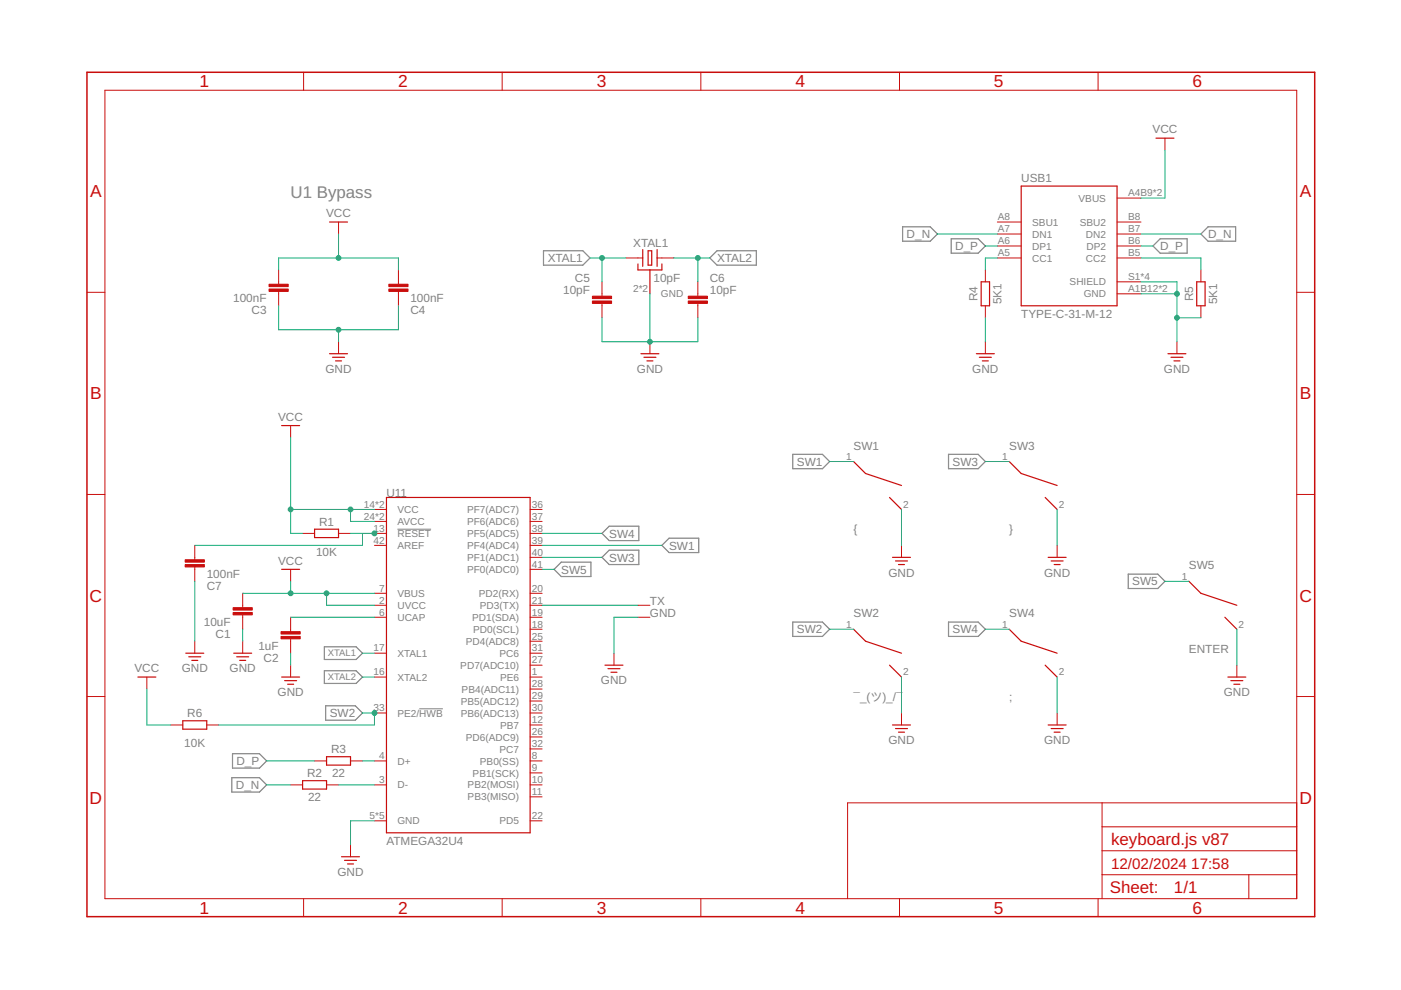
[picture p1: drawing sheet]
<svg xmlns="http://www.w3.org/2000/svg" width="297mm" height="210mm" viewBox="0 0 297 210" stroke-linecap="round" stroke-linejoin="round" font-family="sans-serif">
<path d="M84.3 112.2h7.1M88.9 150.3h5" fill="none" stroke="#808080" stroke-width=".21"/>
<g fill="none" stroke="#808080" stroke-width=".25">
<path d="M115.2 53.2h8.4l1.5 1.5-1.5 1.5h-8.4zM150.5 54.7l1.5-1.5h8.4v3h-8.4zM191.4 48.1h5.8l1.6 1.5-1.6 1.5h-5.8zM201.7 50.6h5.7l1.5 1.6-1.5 1.5h-5.7zM244.5 52.2l1.5-1.6h5.7v3.1h-5.7zM254.6 49.6l1.5-1.5h5.9v3h-5.9zM168.1 96.3h6.3l1.5 1.6-1.5 1.5h-6.3zM201.1 96.3h6.3l1.5 1.6-1.5 1.5h-6.3zM127.6 113.1l1.6-1.5h6.2v3h-6.2zM127.6 118.2l1.6-1.6h6.2v3.1h-6.2zM140.3 115.6l1.6-1.5h6.2v3.1h-6.2zM68.8 137.1h6.7l1.4 1.4-1.4 1.3h-6.7z"/>
<path d="M117.5 120.7l1.5-1.5h6.3v3h-6.3zM168.1 131.9h6.3l1.5 1.5-1.5 1.5h-6.3zM201.1 131.9h6.3l1.5 1.5-1.5 1.5h-6.3zM239.2 121.7h6.3l1.5 1.6-1.5 1.5h-6.3zM49.3 159.8h5.7l1.5 1.5-1.5 1.6h-5.7zM68.8 142.2h6.7l1.4 1.4-1.4 1.3h-6.7zM69 149.6h6.3l1.6 1.6-1.6 1.5h-6.3zM49.1 164.9h5.9l1.5 1.5-1.5 1.5h-5.9z"/>
</g>
<g fill="none" stroke="#c90d0c" stroke-width=".25">
<path d="M216.5 39.5h20.3v25.3h-20.3zM245.1 29.3h3.8M69.9 47.1h3.8M135.3 56v1.2h5v-1.2M136.3 52.9v3.6M137.4 53.2h.8v3h-.8zM137.8 57.2v5.1M139.3 52.9v3.6M208 59.8h1.8v5h-1.8zM253.7 59.8h1.8v5h-1.8zM69.9 75h3.8M70.5 75.8h2.5"/>
<path d="M71.1 76.5h1.3M135.9 75h3.8M136.5 75.8h2.6M137.2 76.5h1.2M207 75h3.8M207.6 75.8h2.6M208.3 76.5h1.2M247.6 75h3.8M248.3 75.8h2.5M248.9 76.5h1.3M59.7 90.2h3.8M181 97.9l2.5 2.5 7.6 2.5"/>
<path d="M214 97.9l2.5 2.5 7.6 2.5M66.7 112.2h5.1v1.8h-5.1zM81.9 105.5h30.5v71.1h-30.5zM188.6 105.5l2.5 2.5M189.2 118.2h3.8M189.9 118.9h2.5M190.5 119.7h1.3M221.6 105.5l2.5 2.5M222.2 118.2h3.8M222.9 118.9h2.5M223.5 119.7h1.3M39.4 138.5h3.8"/>
<path d="M40 139.3h2.6M49.6 138.5h3.8M50.2 139.3h2.5M59.7 120.7h3.8M181 133.4l2.5 2.6 7.6 2.5M214 133.4l2.5 2.6 7.6 2.5M252.1 123.3l2.5 2.5 7.6 2.5M259.7 130.9l2.5 2.5M29.2 143.6h3.8M38.8 152.8h5v1.8h-5zM40.7 140h1.2M50.8 140h1.3"/>
<path d="M59.7 143.6h3.8M60.3 144.3h2.6M61 145.1h1.3M128.3 141h3.8M128.9 141.8h2.5M129.5 142.5h1.3M188.6 141l2.5 2.6M189.2 153.7h3.8M189.9 154.5h2.5M190.5 155.2h1.3M221.6 141l2.5 2.6M222.2 153.7h3.8"/>
<path d="M222.9 154.5h2.5M223.5 155.2h1.3M260.3 143.6h3.8M261 144.3h2.5M261.6 145.1h1.3M64.2 165.5h5v1.8h-5zM69.2 160.4h5.1v1.8h-5.1zM72.4 181.7h3.8M73 182.4h2.6M73.7 183.2h1.3"/>
</g>
<g fill="none" stroke="#c90d0c" stroke-width=".21">
<path d="M22.2 19.1h252.7v171.4h-252.7zM64.4 15.3v3.8M106.5 15.3v3.8M148.6 15.3v3.8M190.7 15.3v3.8M232.8 15.3v3.8M247 29.3v2.5M59.1 57.2v3.1M71.8 47.1v2.5M84.5 57.2v3.1M127.6 59.8v3M132.7 54.7h3.6"/>
<path d="M139.3 54.7h3.6M148 59.8v3M208.9 57.2v2.6M211.5 52.2h5M211.5 54.7h5M211.5 47.1h5M211.5 49.6h5M236.8 52.2h5.1M236.8 54.7h5.1M236.8 47.1h5.1M236.8 49.6h5.1M236.8 59.8h5.1"/>
<path d="M236.8 42h5.1M254.6 57.2v2.6M18.4 62h3.8M59.1 61.8v3M71.8 72.5v2.5M84.5 61.8v3M127.6 64.3v3.1M137.8 72.5v2.5M148 64.3v3.1M208.9 64.8v2.6M208.9 72.5v2.5M236.8 62.3h5.1"/>
<path d="M249.5 72.5v2.5M254.6 64.8v2.6M274.9 62h3.8M61.6 90.2v2.6M18.4 104.8h3.8M41.3 115.6v3.1M64.2 113.1h2.5M71.8 113.1h2.5M79.4 113.1h2.5M79.4 115.6h2.5M79.4 110.6h2.5M79.4 108h2.5"/>
<path d="M112.4 113.1h2.5M112.4 115.6h2.5M112.4 110.6h2.5M112.4 118.2h2.5M112.4 108h2.5M191.1 115.6v2.6M224.1 115.6v2.6M274.9 104.8h3.8M41.3 120.2v3.1M41.3 136v2.5M51.5 125.8v3M51.5 130.4v3"/>
<path d="M51.5 136v2.5M61.6 120.7v2.6M61.6 130.9v3M61.6 135.4v3.1M79.4 138.5h2.5M79.4 130.9h2.5M79.4 125.8h2.5M79.4 128.3h2.5M112.4 138.5h2.5M112.4 133.4h2.5M112.4 130.9h2.5M112.4 125.8h2.5"/>
<path d="M112.4 128.3h2.5M112.4 136h2.5M112.4 120.7h2.5M130.2 138.5v2.5M135.3 130.9h2.5M135.3 128.3h2.5M18.4 147.7h3.8M31.1 143.6v2.5M36.2 153.7h2.6M43.8 153.7h2.6M61.6 141v2.6M79.4 151.2h2.5"/>
<path d="M79.4 143.6h2.5M112.4 146.1h2.5M112.4 148.6h2.5M112.4 151.2h2.5M112.4 153.7h2.5M112.4 158.8h2.5M112.4 156.3h2.5M112.4 141h2.5M112.4 143.6h2.5M191.1 151.2v2.5M224.1 151.2v2.5M262.2 141v2.6"/>
<path d="M274.9 147.7h3.8M61.6 166.4h2.6M66.7 161.3h2.5M69.2 166.4h2.6M74.3 161.3h2.6M74.3 179.1v2.6M79.4 161.3h2.5M79.4 166.4h2.5M79.4 174h2.5M112.4 161.3h2.5M112.4 166.4h2.5M112.4 174h2.5"/>
<path d="M112.4 163.9h2.5M112.4 169h2.5M233.7 170.2v20.3M233.7 175.3h41.2M274.9 170.2h-95.2v20.3M64.4 190.5v3.9M106.5 190.5v3.9M148.6 190.5v3.9M190.7 190.5v3.9M232.8 190.5v3.9M233.7 185.5h41.2M233.7 180.4h41.2"/>
<path d="M264.8 185.5v5"/>
</g>
<g fill="#c90d0c" stroke="#c90d0c" stroke-width=".21">
<path d="M59.6 133.9h4v.5h-4z"/>
<path d="M59.6 134.9h4v.5h-4z"/>
<path d="M49.4 128.8h4.1v.5h-4.1z"/>
<path d="M49.4 129.9h4.1v.5h-4.1z"/>
<path d="M57 60.3h4.1v.5h-4.1z"/>
<path d="M57 61.3h4.1v.5h-4.1z"/>
<path d="M82.4 60.3h4.1v.5h-4.1z"/>
<path d="M82.4 61.3h4.1v.5h-4.1z"/>
<path d="M125.6 63.8h4.1v.5h-4.1z"/>
<path d="M125.6 62.8h4.1v.5h-4.1z"/>
<path d="M145.9 63.8h4.1v.5h-4.1z"/>
<path d="M145.9 62.8h4.1v.5h-4.1z"/>
<path d="M39.3 118.7h4v.5h-4z"/>
<path d="M39.3 119.7h4v.5h-4z"/>
</g>
<path d="M18.4 15.3h260.3v179.1h-260.3z" fill="none" stroke="#c90d0c" stroke-width=".32"/>
<g fill="none" stroke="#0dab76" stroke-width=".21">
<path d="M247 31.8v10.2h-5.1M59.1 57.2v-2.5h25.4v2.5M71.8 49.6v5.1M125.1 54.7h7.6M127.6 54.7v5.1M142.9 54.7h7.6M148 54.7v5.1M198.8 49.6h12.7M208.9 52.2h2.6M211.5 54.7h-2.6v2.5M241.9 59.8h7.6v12.7M241.9 54.7h12.7v2.5"/>
<path d="M241.9 52.2h2.6M241.9 49.6h12.7M59.1 64.8v5.1h25.4v-5.1M71.8 69.9v2.6M127.6 67.4v5.1h20.4v-5.1M137.8 62.3v10.2M208.9 67.4v5.1M241.9 62.3h7.6M249.5 67.4h5.1M61.6 92.8v20.3h2.6M175.9 97.9h5.1M208.9 97.9h5.1"/>
<path d="M61.6 108h17.8M74.3 108v2.6h5.1M74.3 113.1h5.1M76.9 113.1v2.5h-35.6M114.9 113.1h12.7M114.9 115.6h25.4M114.9 118.2h12.7M191.1 108v7.6M224.1 108v7.6M41.3 123.3v12.7M51.5 133.4v2.6M51.5 125.8h27.9"/>
<path d="M61.6 123.3v2.5M61.6 138.5v2.5M61.6 130.9h17.8M69.2 125.8v2.5h10.2M76.9 138.5h2.5M114.9 128.3h20.4M114.9 120.7h2.6M135.3 130.9h-5.1v7.6M175.9 133.4h5.1M208.9 133.4h5.1M247 123.3h5.1M262.2 133.4v7.6"/>
<path d="M31.1 146.1v7.6h5.1M76.9 151.2h2.5v2.5h-33M76.9 143.6h2.5M191.1 143.6v7.6M224.1 143.6v7.6M56.5 161.3h10.2M56.5 166.4h5.1M71.8 166.4h7.6M76.9 161.3h2.5M79.4 174h-5.1v5.1"/>
</g>
<g fill="#0dab76" stroke="#0dab76" stroke-width=".21">
<circle cx="71.8" cy="69.9" r=".51"/>
<circle cx="249.5" cy="62.3" r=".51"/>
<circle cx="249.5" cy="67.4" r=".51"/>
<circle cx="137.8" cy="72.5" r=".51"/>
<circle cx="61.6" cy="108" r=".51"/>
<circle cx="74.3" cy="108" r=".51"/>
<circle cx="71.8" cy="54.7" r=".51"/>
<circle cx="69.2" cy="125.8" r=".51"/>
<circle cx="61.6" cy="125.8" r=".51"/>
<circle cx="79.4" cy="113.1" r=".51"/>
<circle cx="127.6" cy="54.7" r=".51"/>
<circle cx="148" cy="54.7" r=".51"/>
<circle cx="79.4" cy="151.2" r=".51"/>
</g>
<g font-size="3.7" fill="#c90d0c">
<text x="42.3" y="18.5">1</text>
<text x="84.4" y="18.5">2</text>
<text x="126.5" y="18.5">3</text>
<text x="168.6" y="18.5">4</text>
<text x="210.7" y="18.5">5</text>
<text x="252.9" y="18.5">6</text>
<text x="19.1" y="41.9">A</text>
<text x="275.6" y="41.9">A</text>
<text x="19.1" y="84.7">B</text>
<text x="275.6" y="84.7">B</text>
<text x="19" y="127.6">C</text>
<text x="275.5" y="127.6">C</text>
<text x="19" y="170.4">D</text>
<text x="275.5" y="170.4">D</text>
<text x="42.3" y="193.7">1</text>
<text x="84.4" y="193.7">2</text>
<text x="126.5" y="193.7">3</text>
<text x="168.6" y="193.7">4</text>
<text x="210.7" y="193.7">5</text>
<text x="252.9" y="193.7">6</text>
</g>
<text font-size="3.6" fill="#808080" x="61.6" y="42">U1 Bypass</text>
<g font-size="3.6" fill="#c90d0c">
<text x="235.6" y="179.1">keyboard.js v87</text>
<text x="235.3" y="189.4">Sheet:</text>
<text x="248.9" y="189.3">1/1</text>
</g>
<g font-size="3.2" fill="#c90d0c">
<text x="235.6" y="184.2">12/02/2024</text>
<text x="252.6" y="184.2">17:58</text>
</g>
<g font-size="2.5" fill="#808080">
<text x="244.4" y="28.3">VCC</text>
<text x="216.5" y="38.7">USB1</text>
<text x="69.1" y="46.1">VCC</text>
<text x="134.2" y="52.4">XTAL1</text>
<text x="192.2" y="50.5">D_N</text>
<text x="202.5" y="53">D_P</text>
<text x="246" y="53">D_P</text>
<text x="256.1" y="50.5">D_N</text>
<text x="116.1" y="55.6">XTAL1</text>
<text x="121.9" y="59.8">C5</text>
<text x="138.6" y="59.8">10pF</text>
<text x="150.5" y="59.8">C6</text>
<text x="152" y="55.6">XTAL2</text>
<text x="49.4" y="64.1">100nF</text>
<text x="87" y="64.1">100nF</text>
<text x="119.4" y="62.3">10pF</text>
<text x="150.5" y="62.3">10pF</text>
<text x="207.3" y="63.9" transform="rotate(-90 207.3 63.9)">R4</text>
<text x="212.3" y="64.5" transform="rotate(-90 212.3 64.5)">5K1</text>
<text x="253" y="63.9" transform="rotate(-90 253 63.9)">R5</text>
<text x="258" y="64.5" transform="rotate(-90 258 64.5)">5K1</text>
<text x="53.3" y="66.6">C3</text>
<text x="87" y="66.6">C4</text>
<text x="216.5" y="67.4">TYPE-C-31-M-12</text>
<text x="69" y="79.1">GND</text>
<text x="135" y="79.1">GND</text>
<text x="206.1" y="79.1">GND</text>
<text x="246.8" y="79.1">GND</text>
<text x="59" y="89.2">VCC</text>
<text x="181" y="95.3">SW1</text>
<text x="214" y="95.3">SW3</text>
<text x="168.9" y="98.7">SW1</text>
<text x="202" y="98.7">SW3</text>
<text x="81.9" y="105.5">U11</text>
<text x="67.6" y="111.4">R1</text>
<text x="129.2" y="114">SW4</text>
<text x="181" y="113.1">{</text>
<text x="214" y="113.1">}</text>
<text x="59" y="119.7">VCC</text>
<text x="67" y="117.8">10K</text>
<text x="129.2" y="119.1">SW3</text>
<text x="141.9" y="116.5">SW1</text>
<text x="43.8" y="122.5">100nF</text>
<text x="43.8" y="125">C7</text>
<text x="119" y="121.6">SW5</text>
<text x="188.4" y="122.2">GND</text>
<text x="221.4" y="122.2">GND</text>
<text x="240.1" y="124.1">SW5</text>
<text x="252.1" y="120.7">SW5</text>
<text x="137.8" y="128.3">TX</text>
<text x="137.8" y="130.9">GND</text>
<text x="181" y="130.9">SW2</text>
<text x="214" y="130.9">SW4</text>
<text x="43.2" y="132.6">10uF</text>
<text x="45.7" y="135.2">C1</text>
<text x="54.8" y="137.7">1uF</text>
<text x="168.9" y="134.3">SW2</text>
<text x="202" y="134.3">SW4</text>
<text x="28.5" y="142.5">VCC</text>
<text x="38.5" y="142.5">GND</text>
<text x="48.7" y="142.5">GND</text>
<text x="55.9" y="140.3">C2</text>
<text x="252.1" y="138.5">ENTER</text>
<text x="58.8" y="147.6">GND</text>
<text x="127.4" y="145.1">GND</text>
<text x="181" y="148.6">¯_(ツ)_/¯</text>
<text x="214" y="148.6">;</text>
<text x="259.5" y="147.6">GND</text>
<text x="39.7" y="152.1">R6</text>
<text x="69.9" y="152.1">SW2</text>
<text x="39.1" y="158.4">10K</text>
<text x="70.2" y="159.7">R3</text>
<text x="188.4" y="157.8">GND</text>
<text x="221.4" y="157.8">GND</text>
<text x="50" y="167.3">D_N</text>
<text x="50.1" y="162.2">D_P</text>
<text x="65.1" y="164.8">R2</text>
<text x="70.4" y="164.8">22</text>
<text x="65.3" y="169.8">22</text>
<text x="81.9" y="179.1">ATMEGA32U4</text>
<text x="71.5" y="185.7">GND</text>
</g>
<g font-size="2.1" fill="#808080">
<text x="239.2" y="41.6">A4B9*2</text>
<text x="211.6" y="46.7">A8</text>
<text x="218.9" y="47.8">SBU1</text>
<text x="228.7" y="42.8">VBUS</text>
<text x="228.9" y="47.8">SBU2</text>
<text x="239.2" y="46.7">B8</text>
<text x="211.6" y="51.8">A6</text>
<text x="211.6" y="49.3">A7</text>
<text x="218.9" y="52.9">DP1</text>
<text x="218.9" y="50.4">DN1</text>
<text x="230.2" y="50.4">DN2</text>
<text x="230.4" y="52.9">DP2</text>
<text x="239.2" y="51.8">B6</text>
<text x="239.2" y="49.3">B7</text>
<text x="211.6" y="54.3">A5</text>
<text x="218.9" y="55.4">CC1</text>
<text x="230.2" y="55.4">CC2</text>
<text x="239.2" y="59.4">S1*4</text>
<text x="239.2" y="54.3">B5</text>
<text x="134.2" y="61.9">2*2</text>
<text x="140.1" y="63.1">GND</text>
<text x="226.8" y="60.5">SHIELD</text>
<text x="229.8" y="63.1">GND</text>
<text x="239.2" y="61.9">A1B12*2</text>
<text x="179.4" y="97.5">1</text>
<text x="212.4" y="97.5">1</text>
<text x="77.2" y="107.7">14*2</text>
<text x="112.8" y="107.7">36</text>
<text x="191.5" y="107.7">2</text>
<text x="224.5" y="107.7">2</text>
<text x="77.2" y="110.2">24*2</text>
<text x="79.2" y="112.7">13</text>
<text x="84.3" y="113.9">RESET</text>
<text x="84.3" y="111.3">AVCC</text>
<text x="84.3" y="108.8">VCC</text>
<text x="99" y="113.9">PF5(ADC5)</text>
<text x="99" y="111.3">PF6(ADC6)</text>
<text x="99" y="108.8">PF7(ADC7)</text>
<text x="112.8" y="112.7">38</text>
<text x="112.8" y="110.2">37</text>
<text x="79.2" y="115.3">42</text>
<text x="84.3" y="116.4">AREF</text>
<text x="99" y="118.9">PF1(ADC1)</text>
<text x="99" y="116.4">PF4(ADC4)</text>
<text x="112.8" y="117.8">40</text>
<text x="112.8" y="115.3">39</text>
<text x="80.4" y="125.4">7</text>
<text x="99" y="121.5">PF0(ADC0)</text>
<text x="112.8" y="125.4">20</text>
<text x="112.8" y="120.4">41</text>
<text x="250.5" y="122.9">1</text>
<text x="80.4" y="130.5">6</text>
<text x="80.4" y="128">2</text>
<text x="84.3" y="131.6">UCAP</text>
<text x="84.3" y="129.1">UVCC</text>
<text x="84.3" y="126.5">VBUS</text>
<text x="100.1" y="131.6">PD1(SDA)</text>
<text x="101.5" y="126.5">PD2(RX)</text>
<text x="101.7" y="129.1">PD3(TX)</text>
<text x="112.8" y="130.5">19</text>
<text x="112.8" y="128">21</text>
<text x="98.8" y="136.7">PD4(ADC8)</text>
<text x="100.3" y="134.2">PD0(SCL)</text>
<text x="112.8" y="133">18</text>
<text x="112.8" y="135.6">25</text>
<text x="179.4" y="133">1</text>
<text x="212.4" y="133">1</text>
<text x="262.6" y="133">2</text>
<text x="79.2" y="138.1">17</text>
<text x="79.2" y="143.2">16</text>
<text x="84.3" y="139.2">XTAL1</text>
<text x="97.6" y="141.8">PD7(ADC10)</text>
<text x="105.9" y="139.2">PC6</text>
<text x="112.8" y="138.1">31</text>
<text x="112.8" y="140.7">27</text>
<text x="112.8" y="143.2">1</text>
<text x="191.5" y="143.2">2</text>
<text x="224.5" y="143.2">2</text>
<text x="84.3" y="144.3">XTAL2</text>
<text x="97.7" y="149.4">PB5(ADC12)</text>
<text x="97.9" y="146.9">PB4(ADC11)</text>
<text x="106" y="144.3">PE6</text>
<text x="112.8" y="145.7">28</text>
<text x="112.8" y="148.3">29</text>
<text x="79.2" y="150.8">33</text>
<text x="84.3" y="151.9">PE2/HWB</text>
<text x="97.7" y="151.9">PB6(ADC13)</text>
<text x="106" y="154.5">PB7</text>
<text x="112.8" y="150.8">30</text>
<text x="112.8" y="153.4">12</text>
<text x="112.8" y="155.9">26</text>
<text x="80.4" y="161">4</text>
<text x="98.8" y="157">PD6(ADC9)</text>
<text x="105.9" y="159.6">PC7</text>
<text x="112.8" y="161">8</text>
<text x="112.8" y="158.4">32</text>
<text x="80.4" y="166.1">3</text>
<text x="84.3" y="162.1">D+</text>
<text x="84.3" y="167.2">D-</text>
<text x="99.1" y="167.2">PB2(MOSI)</text>
<text x="100.2" y="164.6">PB1(SCK)</text>
<text x="101.7" y="162.1">PB0(SS)</text>
<text x="112.8" y="163.5">9</text>
<text x="112.8" y="166.1">10</text>
<text x="78.4" y="173.7">5*5</text>
<text x="99.1" y="169.7">PB3(MISO)</text>
<text x="112.8" y="168.6">11</text>
<text x="112.8" y="173.7">22</text>
<text x="84.3" y="174.8">GND</text>
<text x="105.9" y="174.8">PD5</text>
</g>
<g font-size="2" fill="#808080">
<text x="69.5" y="139.2">XTAL1</text>
<text x="69.5" y="144.3">XTAL2</text>
</g>
</svg>
